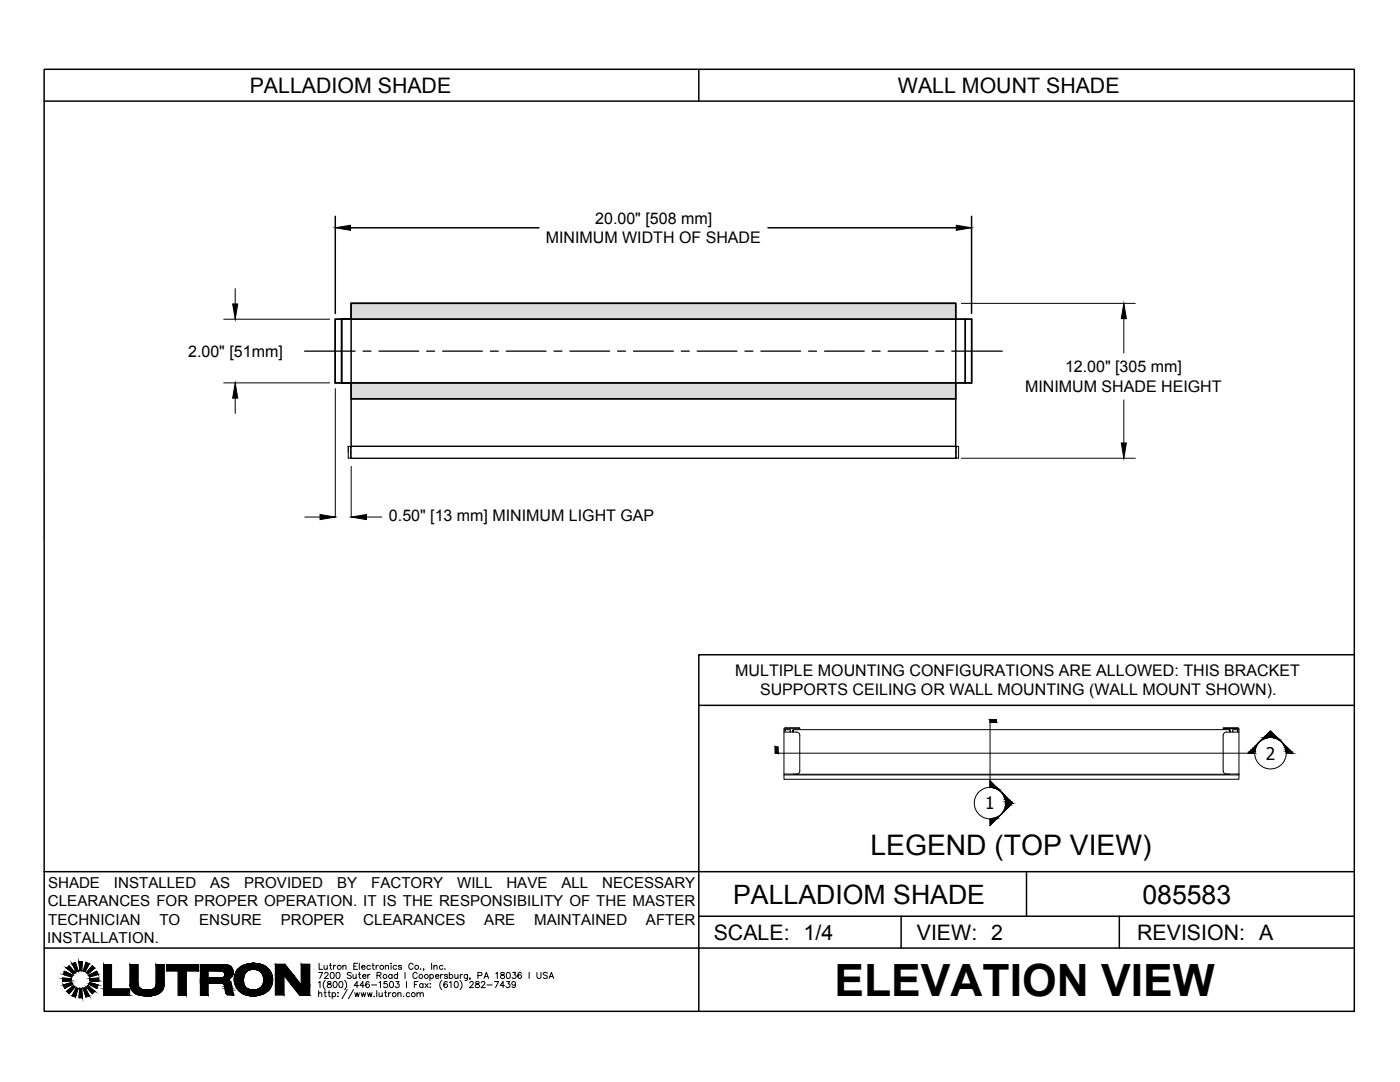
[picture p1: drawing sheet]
<svg xmlns="http://www.w3.org/2000/svg" width="279mm" height="216mm" viewBox="0 0 279 216" stroke-linecap="round" stroke-linejoin="round" font-family="sans-serif">
<!-- layer: 0 -->
<path d="M70.1 60.5v3.2" fill="none" stroke="#c2ced6" stroke-width=".25"/>
<!-- layer: FABRIC-ROLL -->
<g fill="#dbdbdb" stroke="#dbdbdb" stroke-width=".2">
<path d="M70.1 60.5h120.6l-120.6 3.2zM70.1 63.7h120.6v-3.2z"/>
<path d="M70.1 76.4h120.6l-120.6 3.2zM70.1 79.6h120.6v-3.2z"/>
</g>
<path d="M66.9 43.2v19.4M70 45.5h37.6M153.3 45.5h37.5M193.9 43.2v19.4M70.1 60.5h120.6v3.2h-120.6zM70.1 76.4h120.6v3.2h-120.6zM70.1 63.7v12.7M70.1 79.6v9.5M190.7 79.6h-120.6v-3.2h120.6v12.7M190.7 63.7v12.7" fill="none" stroke="#000" stroke-width=".3"/>
<!-- layer: HEMBAR -->
<path d="M70.1 91.4h120.6M70.1 89.1h120.6h-120.6v2.3h120.6M190.7 89.1v2.3M190.7 91.4h.1" fill="none" stroke="#000" stroke-width=".2"/>
<!-- layer: HEMBAR-ENDCAP -->
<g fill="none" stroke="#000" stroke-width=".2">
<path d="M69.5 89.1v2.3M69.5 90.2v-1.1h.5v2.3h-.5M69.5 91.3v.1M70 91.2h.1M70 90.3h.1M70 89.3h.1M190.7 91.2h.1M190.7 90.3h.1M190.7 89.3h.1M191.3 89.1v2.3M191.3 89.1h-.5v2.3h.5M191.3 89.1h.1"/>
<path d="M191.3 91.3v.1"/>
</g>
<!-- layer: SHADE-BRACKET -->
<g fill="none" stroke="#000" stroke-width=".25">
<path d="M60.8 70.1h10.1M72.5 70.1h1.5M75.6 70.1h8M85.2 70.1h1.5M88.3 70.1h8M97.9 70.1h1.5M101 70.1h8M110.6 70.1h1.5M113.7 70.1h8M123.3 70.1h1.5M126.4 70.1h8M136 70.1h1.6"/>
<path d="M139.1 70.1h8M148.7 70.1h1.6M151.8 70.1h8M161.4 70.1h1.6M164.5 70.1h8M174.1 70.1h1.6M177.2 70.1h8M186.8 70.1h1.6M189.9 70.1h10.1"/>
</g>
<path d="M68.2 63.7v12.7zM68.2 63.7h-1.3v12.7M68.2 63.7h.1M68.2 76.4h-1.3M68.2 76.4h1.9zM68.2 76.4h.1M70.1 63.7h-1.9h1.9M190.7 63.7h1.9zM192.6 63.7v12.7h1.3h-3.2h2M192.6 63.7h1.3h-1.3v12.7M192.6 76.4h.1M193.9 63.7v12.7z" fill="none" stroke="#000" stroke-width=".3"/>
<!-- layer: TEXT -->
<g fill="none" stroke="#000" stroke-width=".2">
<path d="M46.9 57.6v3M44.7 76.4h21.1M44.7 63.7h21.1M46.9 79.4v3.1M66.9 77.5v25.7M191.9 60.5h34.7M224.3 63.6v6.8M224.3 79.8v8.6M70.1 93.1v10.1M191.9 91.4h34.7M60.8 103.2h3.1M73.1 103.2h3.1"/>
<path d="M154.7 149h.6v1.3h-.6zM156.5 146.1h2.5a.63 .63 0 0 1 .6 .6M156.5 154.6h90.8M156.6 146.1l.1-.7h2.9v-.2h-2.9l-.2 .3v10h90.8l-.1-10.2-.2-.1h-2.9v.2h2.9l.1 .7M156.6 145.8l.2-.2h.8v.5M158.3 145.6l-.1 .5M158.4 154.4l87 .1M158.4 145.6v.5M158.4 145.6h87M159.6 146.7v7.1a.63 .63 0 0 1-.6 .6h-2.5M197.6 143.6v13.5a3.2 3.2 0 0 1 3.1 3.2 3.2 3.2 0 0 1-3.1 3.1v1.3l4.4-4.4-4.4-4.5M197.6 143.6h1.2v.6h-1.2z"/>
<path d="M244.1 146.7v7.1a.63 .63 0 0 0 .6 .6h2.6M245.4 145.6v.5M245.4 154.4v.1M245.4 145.6l.1 .2v.3M246.1 146.1l-.1-.5h1v.5M247.1 154.4v.2M247.3 146.1h-2.6a.63 .63 0 0 0-.6 .6M249.1 150.3l4.4-4.5 4.5 4.5h-1.3M256.7 150.3a3.1 3.1 0 0 0-3.1-3.2 3.1 3.1 0 0 0-3.2 3.2h-95.7M12.5 195.2l1.8 .1v.4l-1.8 .1zM12.7 196.6l1.6-.6 .2 .4-1.6 .8zM12.9 193.8l1.6 .8-.2 .4-1.6-.6z"/>
<path d="M13.3 197.8l1.4-1.2 .2 .3-1.1 1.4zM13.3 193.2l.5-.5 1.1 1.4-.2 .2zM14.4 192.3l.6-.3 .6 1.7-.4 .2zM15.2 197.1l.4 .2-.6 1.7-.6-.3zM15.8 191.9h.7l-.2 1.8h-.4zM15.9 197.3h.4l.2 1.8h-.7zM16.6 197.3l.4-.2 .8 1.6-.6 .3zM17.2 192l.6 .3-.8 1.6-.4-.2zM17.3 196.9l.2-.3 1.4 1.2-.5 .5zM17.7 194.6l1.6-.8 .3 .6-1.7 .6zM17.9 196l1.7 .6-.3 .6-1.6-.8zM17.9 195.3l1.8-.1v.6l-1.8-.1z"/>
<path d="M18.4 192.7l.5 .5-1.4 1.1-.2-.2zM20.7 192.5h1.6v4.8h3.6v1.3h-5.2zM26 192.5h1.5v3.9a1.49 1.49 0 0 0 1.9 1.2 1.4 1.4 0 0 0 1.8-1.2v-3.9h1.6v3.9a2.5 2.5 0 0 1-2.9 2.3 4.1 4.1 0 0 1-3.5-1l-.4-1zM33.2 192.5h6.4v1.2h-2.4v4.9h-1.6v-4.9h-2.4zM40 192.5h4.5a1.59 1.59 0 0 1 2 1.1 1.59 1.59 0 0 1-1.3 1.9v.2h.2a.79 .79 0 0 1 .8 .9l.5 1.9h-1.3a2.97 2.97 0 0 1-.6-1.9l-.6-.4h-2.7v2.4h-1.5zM41.5 193.7h2.3a.77 .77 0 0 1 .9 .3 .77 .77 0 0 1-.1 1l-.7 .2-2.4-.1zM47.6 193.3a4.5 4.5 0 0 1 6.3 .5 3.2 3.2 0 0 1-2.6 4.9 3.5 3.5 0 0 1-4.4-4.3zM55 192.4h1.9l3.2 4.2v-4.2h1.7v6.2h-2l-3.1-4v3.9h-1.7zM63.6 194h.8l-.6 1.2M63.6 196.1l.3-.2v1.2M63.6 198.3l.3-.2h.3v.8M63.6 197.7v1.2"/>
<path d="M63.7 192.2v1.2h.7M64.7 192.6v.8h.3l.3-.2M64.7 198.1h.4M64.8 194.3l.2-.3h.3l.2 .3-.2 .4-.6 .5h.8M64.9 197.7v1v.1l.2 .1M64.9 195.6a1.26 1.26 0 0 0 0 1.9M65.3 192.6v.8M65.4 195.9v.4l.5 .1 .2 .3a.41 .41 0 0 1-.4 .4 .41 .41 0 0 1-.4-.4l.8-.6-.1-.2zM65.5 198.1h.4M65.7 197.7v1v.1l.2 .1M65.8 192.6h.4M65.9 192.2v1l.3 .2"/>
<path d="M66.1 194.1l.1-.1a.63 .63 0 0 1 .5 .6 .63 .63 0 0 1-.5 .6 .78 .78 0 0 1-.1-1.1zM66.3 198.2a.38 .38 0 0 1 .6 0 .38 .38 0 0 1 0 .6 .38 .38 0 0 1-.6-.1M66.3 198.1v1.2M66.6 192.6v.8M66.6 195.9a.6 .6 0 0 1 .8 .4 .6 .6 0 0 1-.5 .8h-.1a.78 .78 0 0 1-.2-1.2zM67 192.6l-.3 .1-.1 .3M67.2 194.1l.2-.1a.63 .63 0 0 1 .5 .6 .63 .63 0 0 1-.5 .6 .78 .78 0 0 1-.2-1.1zM67.4 198.1h.1zM67.4 198.8h.1zM67.8 195.9a.6 .6 0 0 1 .7 .4 .6 .6 0 0 1-.4 .8h-.1a.78 .78 0 0 1-.2-1.2zM68.4 192.8l.3-.2 .3 .1 .1 .7M68.4 192.6v.8"/>
<path d="M68.8 195.6a1.24 1.24 0 0 1 0 1.9M69.3 197.4l-1 1.9M70.1 194.2l-.3-.2-.5 .2 .1 .3 .6 .3 .1 .3-.3 .1-.5-.1M70.5 194.4v.8h.3l.3-.2M70.6 197.4l-1.1 1.9M70.6 192.8h.5M70.8 198.1l.2 .8 .3-.8 .2 .8 .2-.8M71.1 194.4v.8M71.4 192.2h-.8v1.2h.8M71.5 196.7h-.8l.6-.8v1.2M71.5 194.4h.4M71.7 192.2v1.2"/>
<path d="M71.7 194v1l.3 .2M72.1 198.1l.2 .8 .2-.8 .3 .8 .2-.8M72.2 193h.7a.39 .39 0 0 0-.7-.3 .39 .39 0 0 0 .1 .7h.3l.3-.1M72.4 194.8h.6a.39 .39 0 0 0-.5-.3 .39 .39 0 0 0-.1 .6 .39 .39 0 0 0 .5 .1l.1-.1M72.7 196.7h-.9l.6-.8v1.2M73.3 198.1l.3 .8 .2-.8 .2 .8 .3-.8M73.4 194.4v.8M73.7 196l-.1-.1a.6 .6 0 0 0-.7 .4 .6 .6 0 0 0 .4 .8 .38 .38 0 0 0 .4-.4 .38 .38 0 0 0-.3-.4 .38 .38 0 0 0-.4 .4M73.9 194.4l-.3 .1-.2 .3M73.9 192.8a.39 .39 0 0 0-.6-.1 .39 .39 0 0 0 0 .6 .39 .39 0 0 0 .6 0M74.2 196.5h1M74.2 192.6h.5"/>
<path d="M74.4 192.2v1l.1 .2h.2M74.7 198.8h.1M75.1 192.6v.8M75.2 197.7v1.2M75.2 194.6l.7-.1 .1-.4-.8-.1v1.2M75.5 192.6l-.3 .1-.1 .3M75.6 196.1l.3-.2v1.2M75.6 198.1l.1 .7 .3 .1 .3-.2M75.6 194.6l.4 .6M76.3 198.1v.8M76.7 198.1h.4M76.9 192.8l.3-.2 .3 .1v.7"/>
<path d="M76.9 192.6v.8M76.9 197.7v1l.3 .2M77.3 195.9h-.6l-.1 .5a.43 .43 0 0 1 .7 0 .43 .43 0 0 1-.1 .6 .43 .43 0 0 1-.6-.2M77.5 198.1v.8M77.9 195.9h.2a.63 .63 0 0 1 .4 .6 .63 .63 0 0 1-.4 .6 .8 .8 0 0 1-.2-1.2zM78 198.1h-.3l-.2 .3M78.1 192.2v.1zM78.1 192.6v.8M78.2 194.6a.39 .39 0 0 0-.5 0 .39 .39 0 0 0 0 .5 .39 .39 0 0 0 .5 0M78.2 194.4v.8M79 195.9h.6l-.3 .4a.4 .4 0 0 1 .3 .7 .4 .4 0 0 1-.7-.2M79.2 192.8a.39 .39 0 0 0-.6-.1 .39 .39 0 0 0 0 .6 .39 .39 0 0 0 .6 0"/>
<path d="M79.3 194.6a.38 .38 0 0 0-.5 0 .38 .38 0 0 0 0 .5 .38 .38 0 0 0 .5 0M79.3 194v1.2M79.4 198.3l.3-.2h.3v.8M79.4 198.1v.8M80.1 192.8l-.2-.2-.3 .1v.2l.5 .2v.2l-.2 .1-.4-.1M80.6 198.8h.1M80.8 194v1.2M81.1 195.9v1.2M81.8 198.2a.38 .38 0 0 0-.6 0 .38 .38 0 0 0 0 .6 .38 .38 0 0 0 .6-.1M82.4 192.5a.45 .45 0 0 0-.5-.3 .45 .45 0 0 0-.3 .5v.3a.45 .45 0 0 0 .3 .4 .45 .45 0 0 0 .5-.3M82.7 196.4h.4M83.2 198.3l.3-.2h.3v.8"/>
<path d="M83.2 198.1v.8M83.3 194.3a.45 .45 0 0 0-.5-.3 .45 .45 0 0 0-.4 .5v.3a.45 .45 0 0 0 .4 .4 .45 .45 0 0 0 .5-.2M83.4 195.9h-.7v1.2M83.8 198.3l.3-.2h.3l.1 .8M84 193.3v.1M84.4 196.4a.38 .38 0 0 0-.5 0 .38 .38 0 0 0 0 .5 .38 .38 0 0 0 .5 0M84.4 196.3v.8M84.6 193.4h-.1h.1l-.1 .3M84.8 196.3l.7 .8M85.5 196.3l-.7 .8M85.8 194.6a.39 .39 0 0 1 .6 0 .39 .39 0 0 1 0 .5 .39 .39 0 0 1-.6 0M85.8 197h.1z"/>
<path d="M85.8 194.4v1.3M85.9 196.3v.1zM86.1 192.2v1.2M86.6 192.8l.3-.2 .3 .1v.7M86.6 192.6v.8M86.9 194.8h.7a.39 .39 0 0 0-.4-.3 .39 .39 0 0 0-.4 .4 .39 .39 0 0 0 .4 .3l.4-.1M87.9 194.4v.8M88.2 195.6a1.26 1.26 0 0 0 0 1.9M88.4 192.8a.39 .39 0 0 0-.6-.1 .39 .39 0 0 0 0 .6 .39 .39 0 0 0 .6 0M88.4 194.4l-.3 .1-.2 .3M88.8 193.3l.1 .1M89.3 196l-.1-.1a.6 .6 0 0 0-.7 .4 .6 .6 0 0 0 .4 .8 .38 .38 0 0 0 .4-.4 .38 .38 0 0 0-.3-.4 .38 .38 0 0 0-.4 .4"/>
<path d="M89.3 194.6l-.2-.2-.4 .1v.2l.6 .2v.2l-.2 .1-.4-.1M89.7 194.6a.39 .39 0 0 1 .5 0 .39 .39 0 0 1 0 .5 .39 .39 0 0 1-.5 0M89.7 194v1.2M89.7 196.1l.3-.2v1.2M90.8 194.4v.8h.3l.3-.2M90.8 195.9a.6 .6 0 0 1 .7 .4 .6 .6 0 0 1-.4 .8h-.1a.78 .78 0 0 1-.2-1.2zM91.4 194.4v.8M91.8 195.6a1.26 1.26 0 0 1 0 1.9M91.9 194.4v.8M92.3 194.4l-.3 .1-.1 .3M93.3 194.4v1.1l-.5 .1M93.3 194.6a.38 .38 0 0 0-.6 0 .38 .38 0 0 0 0 .5 .38 .38 0 0 0 .6 0"/>
<path d="M93.8 196.1l.1-.2h.3l.3 .3-.8 .9h.8M93.8 195.2h-.1h.1l-.1 .3M95 195.9v.4l.5 .1 .2 .3a.39 .39 0 0 1-.5 .4 .39 .39 0 0 1-.3-.6l.7-.4v-.2zM95.4 194.7l.7-.1v-.5l-.7-.1v1.2M96.1 196.1l.1-.2h.3l.3 .3-.8 .9h.8M96.6 195.2l.5-1.2 .4 1.2M96.8 194.8h.5M97.2 196.5h1M98.7 195.9h.8l-.6 1.2M99 194.3l.3-.3v1.2M100 194.1v.3l.5 .2 .2 .2a.4 .4 0 0 1-.4 .5 .4 .4 0 0 1-.4-.5l.7-.5-.2-.3zM100.7 196.7h-.9l.6-.8v1.2"/>
<path d="M101.1 195.9h.6l-.3 .4a.4 .4 0 0 1 .3 .7 .4 .4 0 0 1-.7-.2M101.2 194.1l.2-.1a.63 .63 0 0 1 .5 .6 .63 .63 0 0 1-.5 .6 .77 .77 0 0 1-.2-1.1zM102.3 194h.6l-.3 .5a.4 .4 0 0 1 .3 .6 .4 .4 0 0 1-.7-.1M102.9 196.3a.38 .38 0 0 1-.5 .3 .38 .38 0 0 1-.2-.6 .38 .38 0 0 1 .6 0l.1 .3a.57 .57 0 0 1-.5 .8l-.2-.2M104 194.2v-.1a.59 .59 0 0 0-.7 .4 .59 .59 0 0 0 .4 .7 .38 .38 0 0 0 .4-.3 .38 .38 0 0 0-.3-.4 .38 .38 0 0 0-.5 .3M105.6 194v1.2M107.2 194v.9l.3 .3 .4-.1 .1-1.1M109.2 194.2l-.3-.2-.5 .2 .1 .3 .7 .4v.2l-.3 .1-.5-.1M109.6 195.2l.4-1.2 .5 1.2M109.8 194.8h.5"/>
<circle cx="253.6" cy="150.3" r="3.1"/>
<circle cx="197.6" cy="160.3" r="3.1"/>
<circle cx="50.6" cy="195.5" r="2.08"/>
<circle cx="67.7" cy="193" r=".4"/>
<circle cx="76.2" cy="193" r=".4"/>
<circle cx="76.8" cy="194.8" r=".4"/>
<circle cx="78.7" cy="198.5" r=".4"/>
<circle cx="82.5" cy="198.5" r=".4"/>
<circle cx="83.2" cy="193" r=".4"/>
<circle cx="84" cy="194.8" r=".4"/>
<circle cx="85.1" cy="194.8" r=".4"/>
</g>
<g fill="#000" stroke="#000" stroke-width=".2">
<path d="M46.9 76.4l.5 3h-1zM46.4 60.6h1l-.5 3.1zM224.3 60.5l.5 3.1h-1zM223.8 88.4h1l-.5 3zM63.9 102.7l3 .5-3 .5zM70.1 103.2l3-.5v1zM197.6 155.8l1.3 1.3h-1.3zM199.3 157.6l.3 .2zM199.8 158l.3 .3zM251.3 148.1l-.2 .2zM251.5 147.8l-.2 .3zM252.2 147.1l1.3-1.3 1.4 1.3z"/>
<path d="M255.2 147.6l.3 .2zM255.8 148.1l.2 .2zM197.9 163.4h1zM199.6 162.7l.2-.2zM200.3 161.9h.1l-.3 .3zM12.5 195.2l1.8 .1h-1.8zM12.5 195.7h1.8l-1.8 .1zM12.9 197.1h.2zM12.9 193.8l.2 .1zM13.2 194.6h1.3l-.2 .4zM13.3 197.8h.9l-.4 .5zM13.8 192.7l.4 .5h-.9z"/>
<path d="M13.2 196.4l1.1-.4 .2 .4zM14.3 194.1h.6l-.2 .2zM14.4 198.7h.7l-.1 .3zM14.3 196.9l.4-.3 .2 .3zM14.4 192.3l.6-.3 .1 .3zM15.2 193.8h.2zM15.2 197.1l.2 .1zM16.6 197.3h.5l.7 1.4zM16.8 193.8h.2zM16.8 197.2h.2zM17.2 192l.6 .3h-.7zM17.3 196.9h.6l1 .9z"/>
<path d="M17.3 196.9l.2-.3 .4 .3zM17.9 196l1.1 .4h-1.3zM17.9 195.3h1.8v.4zM18 193.2h.9l-1 .9zM18.1 194.4h1.5l-.6 .2zM18.1 196.6h1.5l-.3 .5zM18.4 192.7l.5 .5h-.9zM19.1 193.9h.2zM17.9 195.3l1.8-.1v.1zM26 197h1.7zM26.4 197.7h5.9zM29.5 198.7h.5z"/>
<path d="M44.6 194h1.9zM44.7 195h1.5zM44.5 192.5h.3zM45.2 195.7h.2zM50.2 198.7h.7zM50.3 192.2h.6zM52.1 197h1.9z"/>
<path d="M154.7 149l.6 1.3v-1.3zM154.7 149l.6 1.3h-.6z"/>
<path d="M197.6 143.6l1.2 .6v-.6zM197.6 143.6l1.2 .6h-1.2z"/>
<path d="M197.6 157.1h1.3zM197.6 157.1h1.3z"/>
<path d="M197.9 157.1l1.1 .1zM197.9 157.1l1.1 .1z"/>
<path d="M198.3 157.2l.8 .1zM198.3 157.2l.8 .1z"/>
<path d="M198.6 157.3l.6 .1-.1-.1zM198.6 157.3l.6 .1z"/>
<path d="M198.9 157.4l.5 .2zM198.9 157.4l.5 .2z"/>
<path d="M199.3 157.6l.3 .2zM199.6 157.8l.2 .2z"/>
<path d="M200 158.3l.4 .3zM200 158.3l.4 .3z"/>
<path d="M200.3 158.6l.4 .3zM200.3 158.6l.4 .3h-.3z"/>
<path d="M200.4 158.9l.6 .3-.3-.3zM200.4 158.9l.6 .3h-.4z"/>
<path d="M200.6 159.2l.7 .4-.3-.4zM200.6 159.2l.7 .4h-.6z"/>
<path d="M200.7 159.6l1 .3-.4-.3zM200.7 159.6l1 .3h-1z"/>
<path d="M200.7 159.9l1.3 .4-.3-.4zM200.7 159.9l1.3 .4h-1.3z"/>
<path d="M249.4 149.9l1 .4v-.4zM249.1 150.3l.3-.4 1 .4z"/>
<path d="M249.8 149.6l.6 .3 .1-.3zM249.8 149.6l.6 .3h-1z"/>
<path d="M250.1 149.3l.4 .3 .1-.3zM250.1 149.3l.4 .3h-.7z"/>
<path d="M250.5 148.9l.1 .4 .1-.4zM250.5 148.9l.1 .4h-.5z"/>
<path d="M250.8 148.6l-.1 .3 .2-.3zM250.8 148.6l-.1 .3h-.2z"/>
<path d="M251.1 148.3l-.2 .3zM251.1 148.3l-.3 .3z"/>
<path d="M251.8 147.6l-.2 .2 .3-.2zM251.5 147.8l.3-.2z"/>
<path d="M251.9 147.5v.1l.3-.1zM251.9 147.5l-.1 .1z"/>
<path d="M252.1 147.3l.1 .2 .3-.2zM252.1 147.3l.1 .2h-.3z"/>
<path d="M252.2 147.2h.6zM252.2 147.2l.3 .1h-.4z"/>
<path d="M252.2 147.2h1zM252.2 147.2h.6z"/>
<path d="M252.2 147.1h1.3zM252.2 147.1l1 .1z"/>
<path d="M253.5 147.1l1.4 .1zM253.5 147.1l1.4 .1z"/>
<path d="M253.9 147.2h1zM253.9 147.2h1z"/>
<path d="M254.2 147.2l.8 .1zM254.2 147.2l.8 .1z"/>
<path d="M254.6 147.3l.6 .2-.2-.2zM254.6 147.3l.6 .2z"/>
<path d="M254.9 147.5l.4 .1zM254.9 147.5l.4 .1z"/>
<path d="M255.2 147.6l.3 .2zM255.5 147.8l.3 .3z"/>
<path d="M256 148.3l.3 .3zM256 148.3l.3 .3z"/>
<path d="M256.2 148.6l.4 .3zM256.2 148.6l.4 .3h-.2z"/>
<path d="M256.4 148.9l.6 .4-.4-.4zM256.4 148.9l.6 .4h-.5z"/>
<path d="M256.5 149.3l.8 .3-.3-.3zM256.5 149.3l.8 .3h-.7z"/>
<path d="M256.6 149.6l1.1 .3-.4-.3zM256.6 149.6l1.1 .3h-1z"/>
<path d="M256.7 149.9l1.3 .4-.3-.4zM256.7 149.9l1.3 .4h-1.3z"/>
<path d="M197.6 163.4h1.3zM197.6 163.4h1.3l-1.3 1.3z"/>
<path d="M198.3 163.3h.7zM197.9 163.4h1z"/>
<path d="M198.6 163.2h.5zM198.3 163.3h.7z"/>
<path d="M198.9 163.1l.2 .1 .1-.1zM198.6 163.2l.3-.1 .2 .1z"/>
<path d="M199.3 162.9l-.1 .2 .2-.2zM198.9 163.1l.4-.2-.1 .2z"/>
<path d="M199.6 162.7l-.2 .2zM199.3 162.9l.3-.2z"/>
<path d="M200.3 161.9l-.3 .3zM200 162.2l-.2 .3z"/>
<path d="M200.4 161.6v.3l.3-.3zM200.4 161.6v.3h-.1z"/>
<path d="M200.6 161.3l.1 .3 .3-.3zM200.6 161.3l.1 .3h-.3z"/>
<path d="M200.7 161l.3 .3 .3-.3zM200.7 161l.3 .3h-.4z"/>
<path d="M200.7 160.6l.6 .4 .4-.4zM200.7 160.6l.6 .4h-.6z"/>
<path d="M200.7 160.3l1 .3 .3-.3zM200.7 160.3l1 .3h-1z"/>
<path d="M12.9 193.9l1.2 .5zM12.9 193.9l1.2 .5h-1.4z"/>
<path d="M12.7 194.4l1.8 .2-.4-.2zM12.7 194.4l1.8 .2h-1.3z"/>
<path d="M12.7 196.6l.4 .5 1-.5zM12.7 196.6l.4 .5h-.2z"/>
<path d="M13.3 193.2l1.6 .9-.7-.9zM13.3 193.2l1.6 .9h-.6z"/>
<path d="M12.5 195.3l1.8 .4v-.4zM12.5 195.3l1.8 .4h-1.8z"/>
<path d="M13.2 196.4l.9 .2 .4-.2zM12.7 196.6l.5-.2 .9 .2z"/>
<path d="M14.3 196.9l-.1 .9 .7-.9zM13.3 197.8l1-.9-.1 .9z"/>
<path d="M14.4 192.3l1.2 1.4-.5-1.4zM14.4 192.3l1.2 1.4h-.5z"/>
<path d="M15.2 197.2l.4 .1zM15.2 197.2l.4 .1z"/>
<path d="M15.1 193.7h.5zM15.1 193.7l.3 .1z"/>
<path d="M15.1 197.3v1.4l.5-1.4zM15.1 197.3v1.4h-.7z"/>
<path d="M15.9 197.3l.6 1.8-.2-1.8zM15.9 197.3l.6 1.8h-.7z"/>
<path d="M15.8 191.9l.5 1.8 .2-1.8zM15.8 191.9l.5 1.8h-.4z"/>
<path d="M16.6 197.3l.5 1.4h.7zM17.1 198.7h.7l-.6 .3z"/>
<path d="M16.8 197.2l.3 .1zM16.6 197.3h.5z"/>
<path d="M16.6 193.7h.5zM16.6 193.7l.4 .1z"/>
<path d="M17.3 196.9l.7 .9h.9zM18 197.8h.9l-.5 .5z"/>
<path d="M17.1 192.3v1.4l.7-1.4zM17.1 192.3v1.4h-.5z"/>
<path d="M17.9 195.3v.4h1.8zM17.9 195.7h1.8v.1z"/>
<path d="M18 193.2l-.7 .9h.6zM17.3 194.1h.6l-.4 .2z"/>
<path d="M17.7 194.6h1.3l-.9-.2zM17.7 194.6h1.3l-1.1 .4z"/>
<path d="M18.1 196.6l1.2 .5zM19.1 197.1h.2z"/>
<path d="M17.7 196.4l1.9 .2-.6-.2zM17.7 196.4l1.9 .2h-1.5z"/>
<path d="M19.1 193.9l.5 .5-.3-.5zM18.1 194.4l1-.5 .5 .5z"/>
<path d="M20.7 192.5l1.6 4.8v-4.8zM20.7 192.5l1.6 4.8h-1.6z"/>
<path d="M20.7 197.3l5.2 1.3v-1.3zM20.7 197.3l5.2 1.3h-5.2z"/>
<path d="M26 192.5l1.5 3.9v-3.9zM26 192.5l1.5 3.9h-1.5z"/>
<path d="M26 196.4l1.5 .1v-.1zM26 196.4l1.5 .1h-1.5z"/>
<path d="M26 196.5h1.6zM26 196.5h1.6z"/>
<path d="M26 196.5l1.6 .2v-.2zM26 196.5l1.6 .2h-1.6z"/>
<path d="M26 196.7h1.6zM26 196.7h1.6z"/>
<path d="M26 196.7l1.6 .1v-.1zM26 196.7l1.6 .1h-1.6z"/>
<path d="M26 196.8h1.6zM26 196.8h1.6z"/>
<path d="M26 196.8l1.7 .2-.1-.2zM26 196.8l1.7 .2h-1.7zM26 197h1.7z"/>
<path d="M26 197l1.8 .1-.1-.1zM26 197l1.8 .1h-1.7z"/>
<path d="M26.1 197.1l1.8 .1zM26.1 197.1l1.8 .1h-1.8z"/>
<path d="M26.1 197.2h1.9zM26.1 197.2h1.9z"/>
<path d="M26.1 197.2l1.9 .1zM26.1 197.2l1.9 .1z"/>
<path d="M26.1 197.3h2.1zM26.1 197.3h2.1z"/>
<path d="M26.2 197.3l2.1 .1zM26.2 197.3l2.1 .1z"/>
<path d="M26.2 197.4l2.3 .1zM26.2 197.4l2.3 .1z"/>
<path d="M26.2 197.5h2.3zM26.2 197.5h2.3z"/>
<path d="M26.3 197.5h2.3zM26.3 197.5h2.3z"/>
<path d="M26.3 197.5h2.4zM26.3 197.5h2.4z"/>
<path d="M26.3 197.5l2.8 .1zM26.3 197.5l2.8 .1z"/>
<path d="M26.3 197.6h3.1zM26.3 197.6h3.1z"/>
<path d="M26.3 197.6h3.4zM26.3 197.6h3.4z"/>
<path d="M29.4 198.7h.6zM29.4 198.7h.6z"/>
<path d="M28.9 198.7h1.3zM28.9 198.7h1.1z"/>
<path d="M28.8 198.7h1.5zM28.8 198.7h1.4z"/>
<path d="M28.5 198.7h1.9zM28.5 198.7h1.8z"/>
<path d="M28.3 198.6h2.2zM28.3 198.6l2.1 .1z"/>
<path d="M28.2 198.6h2.3zM28.2 198.6h2.3z"/>
<path d="M27.9 198.6h2.9zM27.9 198.6h2.6z"/>
<path d="M27.9 198.6h2.9zM27.9 198.6h2.9z"/>
<path d="M27.6 198.5h3.4zM27.6 198.5l3.2 .1z"/>
<path d="M27.6 198.5h3.5zM27.6 198.5h3.4z"/>
<path d="M27.4 198.4h3.9zM27.4 198.4l3.7 .1z"/>
<path d="M27.3 198.4h4.1zM27.3 198.4h4z"/>
<path d="M27.1 198.3l4.3 .1 .2-.1zM27.1 198.3l4.3 .1h-4.1z"/>
<path d="M27.1 198.3h4.5zM27.1 198.3h4.5z"/>
<path d="M26.8 198.1l4.8 .2 .2-.2zM26.8 198.1l4.8 .2h-4.5z"/>
<path d="M26.8 198.1h5.1zM26.8 198.1h5z"/>
<path d="M26.6 197.9l5.3 .2 .2-.2zM26.6 197.9l5.3 .2h-5.1z"/>
<path d="M26.5 197.8h5.7zM26.5 197.8l5.6 .1zM26.6 197.9h5.5zM26.6 197.9h5.5z"/>
<path d="M26.4 197.7l5.8 .1 .1-.1zM26.4 197.7l5.8 .1h-5.7z"/>
<path d="M26.3 197.6l6 .1 .1-.1zM26.3 197.6l6 .1h-5.9zM26.4 197.7h5.9z"/>
<path d="M26.3 197.6h6.1zM26.3 197.6h6.1z"/>
<path d="M30 197.5h2.4zM29.7 197.6h2.7z"/>
<path d="M30.1 197.5h2.3zM30 197.5h2.4z"/>
<path d="M30.3 197.5h2.2zM30.2 197.5h2.3z"/>
<path d="M30.2 197.5h2.3zM30.1 197.5h2.3z"/>
<path d="M30.4 197.4h2.1zM30.3 197.5h2.2z"/>
<path d="M30.5 197.4h2zM30.4 197.4h2.1z"/>
<path d="M30.7 197.3h1.8zM30.5 197.4h2z"/>
<path d="M30.7 197.2h1.9zM30.7 197.3h1.8z"/>
<path d="M30.8 197.2h1.8zM30.8 197.2h1.8z"/>
<path d="M30.9 197.1l1.7 .1v-.1zM30.9 197.1l1.7 .1h-1.8z"/>
<path d="M31 197h1.7zM31 197h1.7z"/>
<path d="M31 197l1.6 .1 .1-.1zM31 197l1.6 .1h-1.7z"/>
<path d="M31.1 196.8l1.6 .2v-.2zM31.1 196.8l1.6 .2h-1.7z"/>
<path d="M31.1 196.7h1.6zM31.1 196.7h1.6z"/>
<path d="M31.1 196.7l1.6 .1v-.1zM31.1 196.7l1.6 .1h-1.6z"/>
<path d="M31.1 196.5l1.6 .2 .1-.2zM31.1 196.5l1.6 .2h-1.6z"/>
<path d="M31.2 192.5l1.6 3.9v-3.9zM31.2 192.5l1.6 3.9h-1.6z"/>
<path d="M31.2 196.4l1.6 .1v-.1zM31.2 196.4l1.6 .1h-1.7z"/>
<path d="M35.6 193.7l1.6 4.9v-4.9zM35.6 193.7l1.6 4.9h-1.6z"/>
<path d="M33.2 192.5l6.4 1.2v-1.2zM33.2 192.5l6.4 1.2h-6.4z"/>
<path d="M40 193.7l1.5 1.4v-1.4zM40 193.7l1.5 1.4h-1.5z"/>
<path d="M40 196.2l1.5 2.4v-2.4zM40 196.2l1.5 2.4h-1.5z"/>
<path d="M40 195.1l3.9 .1zM40 195.1l3.9 .1z"/>
<path d="M40 192.5h5zM40 192.5h5z"/>
<path d="M40 192.5h5.1zM40 192.5h5.1z"/>
<path d="M40 192.5l5.4 .1zM40 192.5l5.4 .1z"/>
<path d="M40 195.5l5.2 .2v-.2zM40 195.5l5.2 .2h-5.2z"/>
<path d="M40 195.5h5.4zM40 195.5h5.2z"/>
<path d="M40 192.6h5.6zM40 192.6h5.6z"/>
<path d="M40 195.7h5.5zM40 195.7h5.5z"/>
<path d="M40 195.7h5.6zM40 195.7h5.6z"/>
<path d="M40 195.4h5.5zM40 195.4l5.4 .1z"/>
<path d="M40 192.6l5.7 .1zM40 192.6l5.7 .1z"/>
<path d="M40 195.7h5.7zM40 195.7h5.7z"/>
<path d="M40 195.4h5.7zM40 195.4h5.5z"/>
<path d="M40 192.7l5.9 .1zM40 192.7l5.9 .1z"/>
<path d="M40 195.7l5.8 .1zM40 195.7l5.8 .1z"/>
<path d="M40 195.3h5.8zM40 195.3l5.7 .1z"/>
<path d="M40 195.8h5.9zM40 195.8h5.9z"/>
<path d="M40 192.8h6zM40 192.8h6z"/>
<path d="M40 195.8l6 .1zM40 195.8l6 .1z"/>
<path d="M44.1 195.1l1.9 .1zM43.9 195.2h2.1z"/>
<path d="M40 195.2l5.8 .1 .2-.1zM40 195.2l5.8 .1h-5.8z"/>
<path d="M40 195.9l6 .1zM40 195.9l6 .1z"/>
<path d="M40 192.8l6.1 .2-.1-.2zM40 192.8l6.1 .2h-6.1z"/>
<path d="M44.3 195.1h1.7zM44.1 195.1h1.9z"/>
<path d="M40 196l6.1 .2-.1-.2zM40 196l6.1 .2h-6.1z"/>
<path d="M44.4 195.1h1.6zM44.3 195.1h1.7z"/>
<path d="M44.5 195.1h1.5zM44.4 195.1h1.6z"/>
<path d="M44.5 195.1h1.6zM44.5 195.1h1.5z"/>
<path d="M44.6 195h1.5zM44.5 195.1h1.6z"/>
<path d="M40 196.2h6.1zM40 196.2h6.1z"/>
<path d="M44.2 196.2h1.9zM44.2 196.2h1.9z"/>
<path d="M44.3 196.2h1.8zM44.3 196.2h1.8z"/>
<path d="M40 193l6.2 .1-.1-.1zM40 193l6.2 .1h-6.2z"/>
<path d="M44.4 196.2l1.7 .1zM44.4 196.2l1.7 .1z"/>
<path d="M44.5 196.3h1.6zM44.5 196.3h1.6z"/>
<path d="M44.6 196.3l1.5 .1zM44.6 196.3l1.5 .1z"/>
<path d="M44.6 196.4h1.6zM44.6 196.4h1.6z"/>
<path d="M44.7 195h1.5zM44.6 195h1.5z"/>
<path d="M44.7 196.4h1.5zM44.7 196.4h1.5z"/>
<path d="M44.7 196.4l1.5 .2v-.2zM44.7 196.4l1.5 .2h-1.4z"/>
<path d="M44.8 196.6h1.4zM44.8 196.6h1.4z"/>
<path d="M44.7 194.9h1.5zM44.7 194.9l1.5 .1zM44.7 195h1.5z"/>
<path d="M40 193.1l6.3 .1-.1-.1zM40 193.1l6.3 .1h-6.3z"/>
<path d="M44.8 196.6l1.4 .1zM44.8 196.6l1.4 .1z"/>
<path d="M44.8 196.7l1.5 .1-.1-.1zM44.8 196.7l1.5 .1h-1.4z"/>
<path d="M44.8 194.8h1.5zM44.8 194.8l1.4 .1z"/>
<path d="M44.9 196.8l1.4 .1zM44.9 196.8l1.4 .1z"/>
<path d="M44.8 194.8h1.5zM44.8 194.8h1.5z"/>
<path d="M44.9 196.9l1.4 .4v-.4zM44.9 196.9l1.4 .4h-1.4z"/>
<path d="M40 193.2l6.4 .1-.1-.1zM40 193.2l6.4 .1h-6.4z"/>
<path d="M44.9 197.3l1.5 .3-.1-.3zM44.9 197.3l1.5 .3h-1.4z"/>
<path d="M44.9 194.7h1.4zM44.9 194.7l1.4 .1z"/>
<path d="M44.9 194.7h1.5zM44.9 194.7h1.4z"/>
<path d="M45 197.6l1.4 .1zM45 197.6l1.4 .1z"/>
<path d="M40 193.3l6.5 .2-.1-.2zM40 193.3l6.5 .2h-6.5z"/>
<path d="M44.9 194.7h1.5zM44.9 194.7h1.5z"/>
<path d="M45 197.7l1.4 .1zM45 197.7l1.4 .1z"/>
<path d="M45 197.8l1.4 .1v-.1zM45 197.8l1.4 .1h-1.4z"/>
<path d="M44.9 194.6h1.5zM44.9 194.6h1.5z"/>
<path d="M44.9 194.6h1.5zM44.9 194.6l1.5 .1z"/>
<path d="M45 197.9l1.4 .1zM45 197.9l1.4 .1z"/>
<path d="M45 198l1.5 .1-.1-.1zM45 198l1.5 .1h-1.4z"/>
<path d="M40 193.5l6.5 .1v-.1zM40 193.5l6.5 .1h-6.5z"/>
<path d="M44.9 194.5h1.6zM44.9 194.5l1.5 .1z"/>
<path d="M44.9 194.4h1.6zM44.9 194.4l1.6 .1z"/>
<path d="M45.1 198.1h1.4zM45.1 198.1h1.4z"/>
<path d="M45.1 198.1l1.4 .2v-.2zM45.1 198.1l1.4 .2h-1.3z"/>
<path d="M40 193.6l6.5 .1zM40 193.6l6.5 .1z"/>
<path d="M44.9 194.4h1.6zM44.9 194.4h1.6z"/>
<path d="M43.8 193.7h2.7zM43.8 193.7h2.7z"/>
<path d="M44 193.7h2.5zM44 193.7h2.5z"/>
<path d="M44.1 193.7l2.4 .1zM44.1 193.7l2.4 .1z"/>
<path d="M44.9 194.3h1.6zM44.9 194.3h1.6z"/>
<path d="M44.9 194.3h1.6zM44.9 194.3l1.6 .1z"/>
<path d="M44.3 193.8h2.2zM44.3 193.8h2.2z"/>
<path d="M44.3 193.8l2.2 .1zM44.3 193.8l2.2 .1z"/>
<path d="M44.5 193.9h2zM44.5 193.9h2z"/>
<path d="M44.8 194.2l1.7 .1zM44.8 194.2l1.7 .1z"/>
<path d="M44.6 193.9l1.9 .1zM44.6 193.9l1.9 .1zM44.6 194h1.9z"/>
<path d="M44.7 194h1.8zM44.7 194h1.8z"/>
<path d="M44.7 194l1.8 .1zM44.7 194l1.8 .1z"/>
<path d="M44.8 194.1h1.7zM44.8 194.1h1.7z"/>
<path d="M44.8 194.1h1.7zM44.8 194.1l1.7 .1z"/>
<path d="M45.2 198.3h1.4zM45.2 198.3h1.4z"/>
<path d="M45.2 198.3l1.4 .1zM45.2 198.3l1.4 .1z"/>
<path d="M45.3 198.4l1.4 .1-.1-.1zM45.3 198.4l1.4 .1h-1.3z"/>
<path d="M46.8 195.7l1.8 .1v-.1zM46.8 195.7l1.8 .1h-1.8z"/>
<path d="M46.7 195.4l1.9 .1zM46.7 195.4l1.9 .1z"/>
<path d="M46.7 195.5l1.9 .2v-.2zM46.7 195.5l1.9 .2h-1.8z"/>
<path d="M46.8 195.8l1.8 .1zM46.8 195.8l1.8 .1z"/>
<path d="M46.8 195.9l1.8 .2v-.2zM46.8 195.9l1.8 .2h-1.8z"/>
<path d="M46.8 195.3l1.8 .1v-.1zM46.8 195.3l1.8 .1h-1.9z"/>
<path d="M46.8 196.1h1.8zM46.8 196.1h1.8z"/>
<path d="M46.8 195.1h1.8zM46.8 195.1h1.8z"/>
<path d="M46.8 195.1l1.8 .2v-.2zM46.8 195.1l1.8 .2h-1.8z"/>
<path d="M46.8 196.1l1.9 .2-.1-.2zM46.8 196.1l1.9 .2h-1.8z"/>
<path d="M46.8 194.9l1.8 .2 .1-.2zM46.8 194.9l1.8 .2h-1.8z"/>
<path d="M46.9 196.3l1.8 .2v-.2zM46.9 196.3l1.8 .2h-1.8zM46.9 196.5h1.8zM46.9 196.5h1.8z"/>
<path d="M46.8 194.7l1.9 .2v-.2zM46.8 194.7l1.9 .2h-1.9z"/>
<path d="M46.8 194.7h1.9zM46.8 194.7h1.9z"/>
<path d="M46.9 196.5l1.9 .2-.1-.2zM46.9 196.5l1.9 .2h-1.8z"/>
<path d="M46.9 194.5l1.8 .2 .1-.2zM46.9 194.5l1.8 .2h-1.9z"/>
<path d="M47 196.7l1.9 .1-.1-.1zM47 196.7l1.9 .1h-1.8z"/>
<path d="M46.9 194.4l1.9 .1v-.1zM46.9 194.4l1.9 .1h-1.9z"/>
<path d="M46.9 194.3h2zM46.9 194.3l1.9 .1z"/>
<path d="M47.1 196.8h1.8zM47.1 196.8h1.8z"/>
<path d="M47.1 196.8l1.9 .2-.1-.2zM47.1 196.8l1.9 .2h-1.8z"/>
<path d="M47 194.1l1.9 .2 .1-.2zM47 194.1l1.9 .2h-2z"/>
<path d="M47.2 197l2 .1zM47.2 197l2 .1h-2z"/>
<path d="M47.1 194h2zM47.1 194l1.9 .1z"/>
<path d="M47.1 194h2zM47.1 194h2z"/>
<path d="M47.2 197.1h2zM47.2 197.1h2z"/>
<path d="M47.3 197.1l2.1 .1-.2-.1zM47.3 197.1l2.1 .1h-2.1z"/>
<path d="M47.1 193.9h2.1zM47.1 193.9l2 .1z"/>
<path d="M47.2 193.8h2.1zM47.2 193.8l2 .1z"/>
<path d="M47.3 197.2l2.2 .1zM47.3 197.2l2.2 .1z"/>
<path d="M47.2 193.7h2.2zM47.2 193.7l2.1 .1h-2.1z"/>
<path d="M47.2 193.7h2.2zM47.2 193.7h2.2z"/>
<path d="M47.4 197.3l2.3 .1zM47.4 197.3l2.3 .1z"/>
<path d="M47.3 193.6h2.3zM47.3 193.6l2.1 .1h-2.2z"/>
<path d="M47.3 193.6h2.4zM47.3 193.6h2.3z"/>
<path d="M47.4 197.4h2.3zM47.4 197.4h2.3z"/>
<path d="M47.4 197.4l2.5 .1zM47.4 197.4l2.5 .1z"/>
<path d="M47.4 193.5h2.4zM47.4 193.5l2.3 .1z"/>
<path d="M47.5 197.5h2.6zM47.5 197.5h2.6z"/>
<path d="M47.4 193.5h2.6zM47.4 193.5h2.4z"/>
<path d="M47.5 197.5h2.8zM47.5 197.5h2.8z"/>
<path d="M50.2 198.7h.6zM50.2 198.7h.6z"/>
<path d="M47.4 193.4h2.8zM47.4 193.4h2.8z"/>
<path d="M47.4 193.4h2.8zM47.4 193.4l2.6 .1z"/>
<path d="M47.6 197.5h2.9zM47.6 197.5h2.9z"/>
<path d="M47.4 193.4h3zM47.4 193.4h3.2z"/>
<path d="M47.4 193.4h3zM47.4 193.4h2.8z"/>
<path d="M50.3 192.2h.7zM50.2 192.2h.8z"/>
<path d="M50.2 192.2l1 .1zM49.9 192.3h1.3z"/>
<path d="M49.9 198.7h1.3zM49.9 198.7h1z"/>
<path d="M49.9 192.3h1.4zM49.9 192.3h1.4z"/>
<path d="M49.8 198.7h1.5zM49.8 198.7h1.4z"/>
<path d="M49.9 192.3h1.7zM49.6 192.3h2z"/>
<path d="M49.5 198.6h2zM49.5 198.6l1.8 .1z"/>
<path d="M49.4 198.6h2.2zM49.4 198.6h2.1z"/>
<path d="M49.6 192.3h2.1zM49.6 192.3h2.1z"/>
<path d="M49.6 192.3l2.4 .1zM49.2 192.4h2.8z"/>
<path d="M49.2 198.5h2.6zM49.2 198.5l2.4 .1z"/>
<path d="M49.1 198.5h2.8zM49.1 198.5h2.7z"/>
<path d="M49.2 192.4h2.8zM49.2 192.4h2.8z"/>
<path d="M49.2 192.4l3.1 .1zM48.9 192.5h3.4z"/>
<path d="M48.9 198.4h3.3zM48.9 198.4l3 .1z"/>
<path d="M48.8 198.4h3.5zM48.8 198.4h3.4z"/>
<path d="M48.9 192.5h3.4zM48.9 192.5h3.4z"/>
<path d="M48.9 192.5l3.7 .1-.3-.1zM48.6 192.6l.3-.1 3.7 .1z"/>
<path d="M48.5 198.3l3.8 .1 .2-.1zM48.5 198.3l3.8 .1h-3.5z"/>
<path d="M48.5 198.3h4.1zM48.5 198.3h4z"/>
<path d="M48.6 192.6l4 .1zM48.5 192.7h4.1z"/>
<path d="M48.5 192.7l4.4 .1-.3-.1zM48.3 192.8l.2-.1 4.4 .1z"/>
<path d="M48.3 192.8h4.6zM48.2 192.8h4.7z"/>
<path d="M48.2 198.1l4.4 .2 .3-.2zM48.2 198.1l4.4 .2h-4.1z"/>
<path d="M48.2 192.8l5 .2-.3-.2zM48 193l.2-.2 5 .2z"/>
<path d="M48 193h5.2zM47.9 193h5.3z"/>
<path d="M48 197.9l4.9 .2 .3-.2zM48 197.9l4.9 .2h-4.7zM48.2 198.1h4.7zM48.2 198.1h4.7z"/>
<path d="M47.9 193l5.5 .2-.2-.2zM47.7 193.2l.2-.2 5.5 .2z"/>
<path d="M47.9 197.9h5.3zM47.9 197.9h5.3z"/>
<path d="M47.9 197.8h5.4zM47.9 197.8l5.3 .1z"/>
<path d="M47.7 193.2l5.8 .1zM47.6 193.3h5.9z"/>
<path d="M47.7 197.7l5.6 .1 .2-.1zM47.7 197.7l5.6 .1h-5.4z"/>
<path d="M47.6 193.3h5.9zM47.6 193.3h5.9z"/>
<path d="M47.7 197.7h5.8zM47.7 197.7h5.8z"/>
<path d="M47.6 193.3l6.1 .1-.2-.1zM47.6 193.3l6.1 .1h-6.3z"/>
<path d="M47.6 197.6h6zM47.6 197.6l5.9 .1z"/>
<path d="M50.6 193.4h3.1zM50.6 193.4h3.1z"/>
<path d="M50.8 193.4l2.9 .1zM50.8 193.4l2.9 .1z"/>
<path d="M47.6 197.5h6.1zM47.6 197.5l6 .1z"/>
<path d="M50.8 197.5h2.9zM50.5 197.5h3.2z"/>
<path d="M51 193.5h2.7zM51 193.5h2.7z"/>
<path d="M51 197.5h2.7zM50.8 197.5h2.9z"/>
<path d="M51.2 193.5h2.5zM51.2 193.5h2.5z"/>
<path d="M51.2 197.5h2.5zM51.2 197.5h2.5z"/>
<path d="M51.2 197.5h2.5zM51 197.5h2.7z"/>
<path d="M51.3 193.5h2.4zM51.3 193.5h2.4z"/>
<path d="M51.4 193.5l2.4 .1zM51.4 193.5l2.4 .1z"/>
<path d="M51.4 197.4h2.4zM51.2 197.5h2.5z"/>
<path d="M51.6 193.6l2.3 .1-.1-.1zM51.6 193.6l2.3 .1z"/>
<path d="M51.5 197.3h2.3zM51.4 197.4h2.4z"/>
<path d="M51.6 197.3h2.2zM51.5 197.3h2.3z"/>
<path d="M51.7 197.3h2.2zM51.6 197.3h2.2z"/>
<path d="M51.8 193.7l2.1 .1zM51.8 193.7l2.1 .1z"/>
<path d="M51.9 197.2h2zM51.7 197.3h2.2z"/>
<path d="M51.9 193.8l2.1 .1zM51.9 193.8l2.1 .1z"/>
<path d="M51.9 197.2h2zM51.9 197.2h2z"/>
<path d="M51.9 193.9l2.1 .1v-.1zM51.9 193.9l2.1 .1h-1.9z"/>
<path d="M52 197l1.9 .2 .1-.2zM51.9 197.2l.1-.2 1.9 .2z"/>
<path d="M52.1 194l2 .1-.1-.1zM52.1 194l2 .1h-1.9z"/>
<path d="M52.2 196.9h1.9zM52.2 196.9h1.9z"/>
<path d="M52.2 196.9l1.8 .1 .1-.1zM52.2 196.9l1.8 .1h-1.9zM52 197h2z"/>
<path d="M52.2 194.1l1.9 .1zM52.2 194.1l1.9 .1z"/>
<path d="M52.2 194.2l2 .1-.1-.1zM52.2 194.2l2 .1h-1.9z"/>
<path d="M52.3 196.7l1.8 .2 .1-.2zM52.3 196.7l1.8 .2h-1.9z"/>
<path d="M52.3 194.3l1.9 .1v-.1zM52.3 194.3l1.9 .1h-1.8z"/>
<path d="M52.4 196.5l1.8 .2v-.2zM52.4 196.5l1.8 .2h-1.9z"/>
<path d="M52.4 194.4l1.9 .1zM52.4 194.4l1.9 .1z"/>
<path d="M52.4 196.5h1.8zM52.4 196.5h1.8z"/>
<path d="M52.4 194.5l1.9 .2v-.2zM52.4 194.5l1.9 .2h-1.8z"/>
<path d="M52.5 196.3l1.7 .2 .1-.2zM52.5 196.3l1.7 .2h-1.8z"/>
<path d="M52.5 194.7l1.8 .1zM52.5 194.7l1.8 .1z"/>
<path d="M52.5 194.8l1.8 .1v-.1zM52.5 194.8l1.8 .1h-1.7z"/>
<path d="M52.5 196.2l1.8 .1v-.1zM52.5 196.2l1.8 .1h-1.8z"/>
<path d="M52.6 194.9l1.8 .2-.1-.2zM52.6 194.9l1.8 .2h-1.8z"/>
<path d="M52.5 196.1h1.8zM52.5 196.1l1.8 .1z"/>
<path d="M52.6 195.9l1.7 .2 .1-.2zM52.6 195.9l1.7 .2h-1.8z"/>
<path d="M52.6 195.1h1.8zM52.6 195.1h1.8z"/>
<path d="M52.6 195.1l1.8 .2v-.2zM52.6 195.1l1.8 .2h-1.8z"/>
<path d="M52.6 195.8h1.8zM52.6 195.8l1.8 .1z"/>
<path d="M52.6 195.3l1.8 .2v-.2zM52.6 195.3l1.8 .2h-1.8z"/>
<path d="M52.6 195.7l1.8 .1v-.1zM52.6 195.7l1.8 .1h-1.8z"/>
<path d="M52.6 195.5h1.8zM52.6 195.5h1.8z"/>
<path d="M52.6 195.5l1.8 .2v-.2zM52.6 195.5l1.8 .2h-1.8z"/>
<path d="M55 194.6l1.7 3.9v-3.9zM55 194.6l1.7 3.9h-1.7z"/>
<path d="M55 192.4l3.6 2.2-1.7-2.2zM55 192.4l3.6 2.2h-3.6z"/>
<path d="M56.7 194.6l3.4 1.9-1.5-1.9zM56.7 194.6l3.4 1.9h-1.9z"/>
<path d="M58.2 196.5l1.9 .1zM58.2 196.5l1.9 .1z"/>
<path d="M60.1 192.4l1.7 4.1v-4.1zM60.1 192.4l1.7 4.1h-1.7z"/>
<path d="M60.1 196.5l1.7 .1zM60.1 196.5l1.7 .1z"/>
<path d="M58.2 196.6l3.6 2v-2zM58.2 196.6l3.6 2h-2z"/>
</g>
<g fill="#fff" stroke="#fff" stroke-width=".2">
<path d="M77.2 101.1v4.1l53.8-4.1zM77.2 105.2l53.8-4.1v4.1z"/>
<path d="M204.3 71.5v7.3l40-7.3zM204.3 78.8l40-7.3v7.3z"/>
<path d="M37.1 68.4v4l19.7-4zM37.1 72.4l19.7-4v4z"/>
</g>
<!-- layer: BORDER -->
<path d="M8.8 13.8h261.5v188h-261.5zM139.5 13.8v6.4M8.8 20.2h261.5M270.3 130.6h-130.8v10.1M270.3 140.7h-130.8v61.1M8.8 173.9h261.5M204.9 173.9v8.9M8.8 189.2h261.5M139.5 182.8h130.8M179.8 182.8v6.4M223.4 182.8v6.4" fill="none" stroke="#000" stroke-width=".3"/>
<!-- layer: FABRIC-ROLL -->
<path d="M66.9 45.5l3.1-.6v1.1zM190.8 44.9l3.1 .6-3.1 .5z" fill="#000" stroke="#000" stroke-width=".2"/>
<path d="M108.6 41.8v7.3l43.6-7.3zM108.6 49.1l43.6-7.3v7.3z" fill="#fff" stroke="#fff" stroke-width=".2"/>
<text font-size="8.9" x="166.5" y="198.7">ELEVATION VIEW</text>
<text font-size="5.6" x="173.7" y="170.6">LEGEND (TOP VIEW)</text>
<g font-size="5.3">
<text x="146.3" y="180.3">PALLADIOM SHADE</text>
<text x="228" y="180.3">085583</text>
</g>
<g font-size="4.3">
<text x="49.8" y="18.5">PALLADIOM SHADE</text>
<text x="179.2" y="18.5">WALL MOUNT SHADE</text>
<text x="142.4" y="187.5">SCALE: 1/4</text>
<text x="183" y="187.5">VIEW: 2</text>
<text x="226.9" y="187.6">REVISION: A</text>
</g>
<g font-size="3.5">
<text x="252.6" y="151.5">2</text>
<text x="196.6" y="161.5">1</text>
</g>
<g font-size="3.2">
<text x="118.8" y="44.6">20.00&quot; [508 mm]</text>
<text x="108.9" y="48.5">MINIMUM WIDTH OF SHADE</text>
<text x="37.6" y="71.2">2.00&quot; [51mm]</text>
<text x="212.5" y="74.3">12.00&quot; [305 mm]</text>
<text x="204.6" y="78.2">MINIMUM SHADE HEIGHT</text>
<text x="77.6" y="104">0.50&quot; [13 mm] MINIMUM LIGHT GAP</text>
<text x="146.7" y="134.8">MULTIPLE MOUNTING CONFIGURATIONS ARE ALLOWED: THIS BRACKET</text>
<text x="151.7" y="138.6">SUPPORTS CEILING OR WALL MOUNTING (WALL MOUNT SHOWN).</text>
</g>
<g font-size="3">
<text x="9.6" y="177.2">SHADE</text>
<text x="22.7" y="177.2">INSTALLED</text>
<text x="41.9" y="177.2">AS</text>
<text x="48.7" y="177.2">PROVIDED</text>
<text x="67.3" y="177.2">BY</text>
<text x="74.1" y="177.2">FACTORY</text>
<text x="91.2" y="177.2">WILL</text>
<text x="101.1" y="177.2">HAVE</text>
<text x="112" y="177.2">ALL</text>
<text x="120.2" y="177.2">NECESSARY</text>
<text x="9.6" y="180.9">CLEARANCES FOR PROPER OPERATION. IT IS THE RESPONSIBILITY OF THE MASTER</text>
<text x="9.6" y="184.5">TECHNICIAN</text>
<text x="31.8" y="184.5">TO</text>
<text x="39.7" y="184.5">ENSURE</text>
<text x="56" y="184.5">PROPER</text>
<text x="72.5" y="184.5">CLEARANCES</text>
<text x="96.7" y="184.5">ARE</text>
<text x="106.6" y="184.5">MAINTAINED</text>
<text x="128.9" y="184.5">AFTER</text>
<text x="9.4" y="188.1">INSTALLATION.</text>
</g>
</svg>
